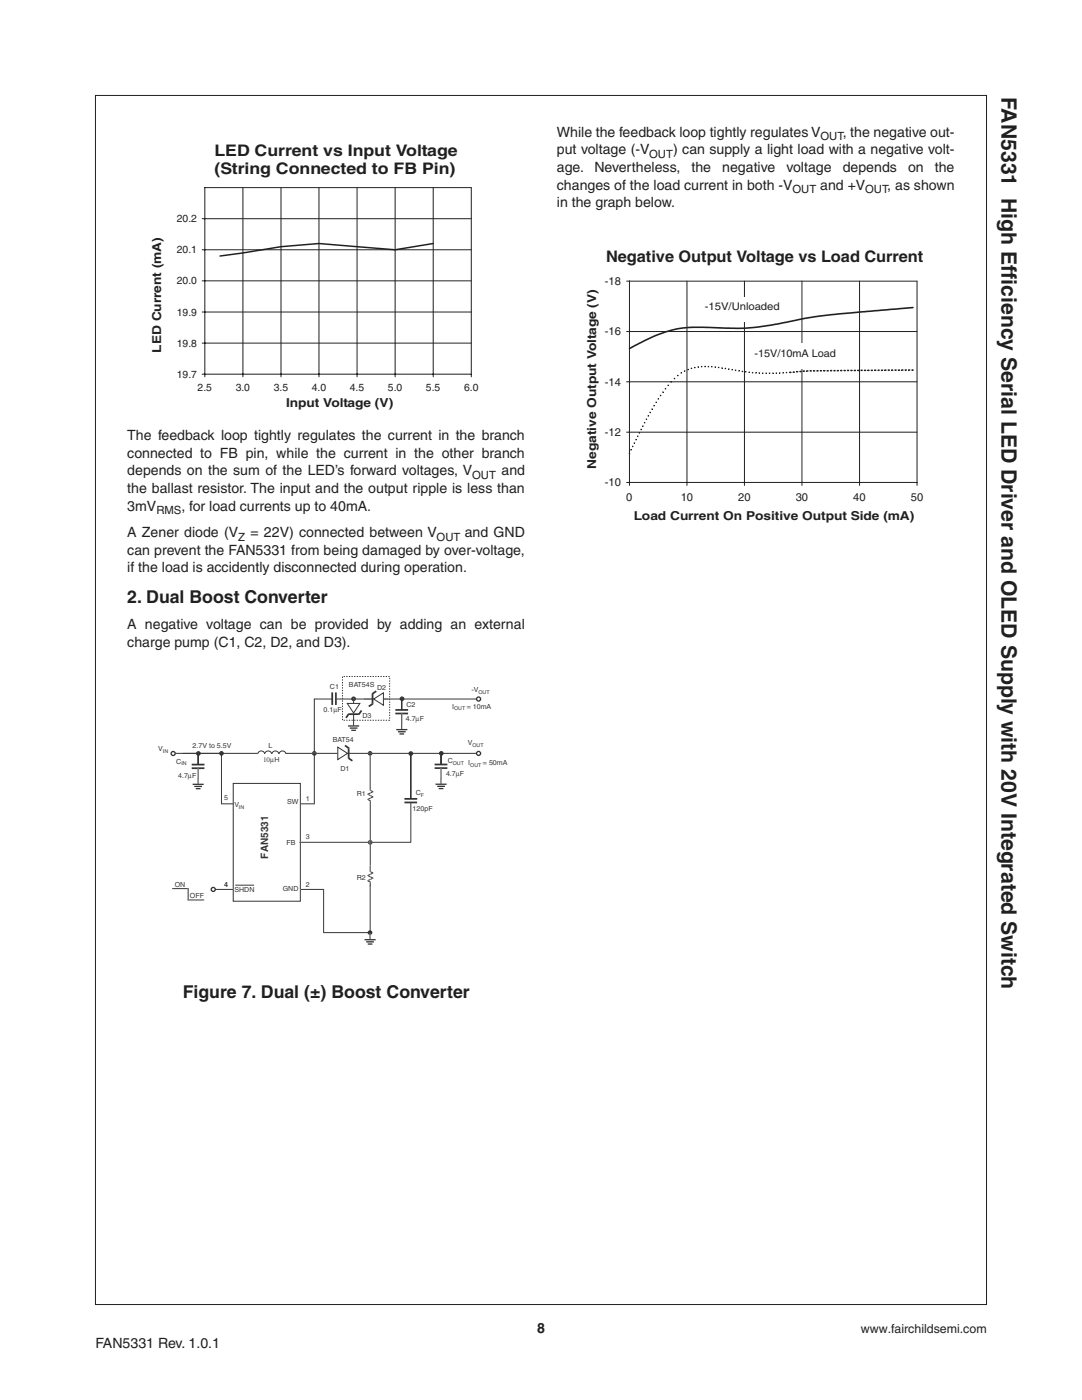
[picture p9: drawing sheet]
<svg xmlns="http://www.w3.org/2000/svg" width="216mm" height="279mm" viewBox="0 0 216 279" stroke-linecap="round" stroke-linejoin="round" font-family="sans-serif">
<path d="M19 19.1h177.8v241.2h-177.8z" fill="none" stroke="#231f20" stroke-width=".2"/>
<g fill="#fff">
<path d="M29.8 28.2h70.6v53.6h-70.6z"/>
<path d="M40.9 37.4h53.1v37.3h-53.1z"/>
</g>
<path d="M40.9 37.4h53.1v37.3h-53.1z" fill="none" stroke="#fff" stroke-width=".2"/>
<g fill="none" stroke="#231f20" stroke-width=".2">
<path d="M48.5 37.4v37.8M56.1 37.4v37.8M63.6 37.4v37.8M71.2 37.4v37.8M78.8 37.4v37.8M86.4 37.4v37.8M40.3 56h53.7M40.3 49.8h53.7M40.3 43.6h53.7M40.3 74.7h53.7M40.3 68.5h53.7M40.3 62.3h53.7"/>
<path d="M40.9 75.2v-37.8h53.1v37.8"/>
</g>
<path d="M86.4 48.6l-7.6 1.2-15.2-1.2-7.5 .6-12.2 1.9" fill="none" stroke="#231f20" stroke-width=".3"/>
<g fill="#fff">
<path d="M27.3 134.7h76.2v56.8h-76.2z"/>
<path d="M68.3 135h9.4v8.7h-9.4z"/>
</g>
<path d="M68.3 135h9.5v8.7h-9.5z" fill="none" stroke="#343637" stroke-width=".2" stroke-dasharray=".3 .3 .3 .3 .3 .3" stroke-linecap="butt"/>
<path d="M44.2 160.4h18.5z" fill="#fff"/>
<path d="M44.2 160.4h18.5z" fill="none" stroke="#343637" stroke-width=".2"/>
<path d="M46.5 156.3h13.4v23.6h-13.4z" fill="#fff"/>
<path d="M46.5 156.3h13.4v23.6h-13.4z" fill="none" stroke="#343637" stroke-width=".2"/>
<path d="M46.9 176.7h3.8z" fill="#fff"/>
<path d="M46.9 176.7h3.8" fill="none" stroke="#343637" stroke-width=".2"/>
<circle cx="73.8" cy="150.3" r=".34" fill="#343637"/>
<circle cx="73.9" cy="150.3" r=".34" fill="none" stroke="#343637" stroke-width=".26"/>
<circle cx="70.6" cy="139.5" r=".34" fill="#343637"/>
<circle cx="70.6" cy="139.5" r=".34" fill="none" stroke="#343637" stroke-width=".26"/>
<circle cx="73.8" cy="186.1" r=".34" fill="#343637"/>
<circle cx="73.8" cy="186.1" r=".34" fill="none" stroke="#343637" stroke-width=".26"/>
<circle cx="73.9" cy="168.1" r=".34" fill="#343637"/>
<circle cx="73.9" cy="168.1" r=".34" fill="none" stroke="#343637" stroke-width=".26"/>
<circle cx="62.7" cy="150.3" r=".34" fill="#343637"/>
<circle cx="62.7" cy="150.3" r=".34" fill="none" stroke="#343637" stroke-width=".26"/>
<path d="M73.8 186.3v1.2z" fill="#fff"/>
<path d="M73.8 186.3v1.2" fill="none" stroke="#343637" stroke-width=".2"/>
<path d="M72.7 187.5h2.2z" fill="#fff"/>
<path d="M72.7 187.5h2.3" fill="none" stroke="#343637" stroke-width=".26"/>
<path d="M73.1 188h1.5z" fill="#fff"/>
<path d="M73.1 188h1.5" fill="none" stroke="#343637" stroke-width=".26"/>
<path d="M73.4 188.4h.9z" fill="#fff"/>
<path d="M73.4 188.4h.9" fill="none" stroke="#343637" stroke-width=".26"/>
<path d="M69.4 144.9h2.3z" fill="#fff"/>
<path d="M69.5 144.9h2.2" fill="none" stroke="#343637" stroke-width=".26"/>
<path d="M69.8 145.3h1.5z" fill="#fff"/>
<path d="M69.8 145.3h1.5" fill="none" stroke="#343637" stroke-width=".26"/>
<path d="M70.1 145.8h.9z" fill="#fff"/>
<path d="M70.1 145.8h.9" fill="none" stroke="#343637" stroke-width=".26"/>
<path d="M59.9 177.5h4.7z" fill="#fff"/>
<path d="M60 177.5h4.6" fill="none" stroke="#343637" stroke-width=".2"/>
<path d="M59.7 168.1h22.3z" fill="#fff"/>
<path d="M59.7 168.1h22.3" fill="none" stroke="#343637" stroke-width=".2"/>
<path d="M42.9 177.5h3.7z" fill="#fff"/>
<path d="M62.7 139.5v20.9M44.2 150.4v10M42.9 177.5h3.7M64.6 177.5v8.6M73.9 176.6v9.5" fill="none" stroke="#343637" stroke-width=".2"/>
<path d="M73.4 175.8l.5-.3z" fill="#fff"/>
<path d="M73.9 175.5l-.5 .3" fill="none" stroke="#343637" stroke-width=".2"/>
<path d="M73.9 175.5l.6-.3z" fill="#fff"/>
<path d="M74.5 175.2l-.6 .3" fill="none" stroke="#343637" stroke-width=".2"/>
<path d="M73.4 174.7l.5 .3z" fill="#fff"/>
<path d="M73.4 174.7l.5 .3" fill="none" stroke="#343637" stroke-width=".2"/>
<path d="M73.9 175l.5 .2z" fill="#fff"/>
<path d="M73.9 175l.5 .2" fill="none" stroke="#343637" stroke-width=".2"/>
<path d="M73.4 174.7l.5-.2z" fill="#fff"/>
<path d="M73.9 174.5l-.5 .2" fill="none" stroke="#343637" stroke-width=".2"/>
<path d="M73.9 174.5l.6-.3z" fill="#fff"/>
<path d="M74.5 174.2l-.6 .3" fill="none" stroke="#343637" stroke-width=".2"/>
<path d="M73.9 174l.5 .2z" fill="#fff"/>
<path d="M73.9 174l.5 .2" fill="none" stroke="#343637" stroke-width=".2"/>
<path d="M73.9 173.5v.5z" fill="#fff"/>
<path d="M73.9 173.5v.5" fill="none" stroke="#343637" stroke-width=".2"/>
<path d="M73.9 176v.8z" fill="#fff"/>
<path d="M73.9 176v.8" fill="none" stroke="#343637" stroke-width=".2"/>
<path d="M73.9 172.7v.8z" fill="#fff"/>
<path d="M73.9 172.7v.8" fill="none" stroke="#343637" stroke-width=".2"/>
<path d="M73.4 175.8l.6 .3z" fill="#fff"/>
<path d="M73.4 175.8l.6 .3" fill="none" stroke="#343637" stroke-width=".2"/>
<path d="M73.4 159.5l.5-.2z" fill="#fff"/>
<path d="M73.9 159.3l-.5 .2" fill="none" stroke="#343637" stroke-width=".2"/>
<path d="M73.9 159.3l.6-.3z" fill="#fff"/>
<path d="M74.5 159l-.6 .3" fill="none" stroke="#343637" stroke-width=".2"/>
<path d="M73.4 158.5l.5 .3z" fill="#fff"/>
<path d="M73.4 158.5l.5 .3" fill="none" stroke="#343637" stroke-width=".2"/>
<path d="M73.9 158.8l.5 .2z" fill="#fff"/>
<path d="M73.9 158.8l.5 .2" fill="none" stroke="#343637" stroke-width=".2"/>
<path d="M73.4 158.5l.5-.2z" fill="#fff"/>
<path d="M73.9 158.3l-.5 .2" fill="none" stroke="#343637" stroke-width=".2"/>
<path d="M73.9 158.2l.6-.2z" fill="#fff"/>
<path d="M74.5 158l-.6 .3" fill="none" stroke="#343637" stroke-width=".2"/>
<path d="M73.9 157.7l.5 .3z" fill="#fff"/>
<path d="M73.9 157.7l.5 .3" fill="none" stroke="#343637" stroke-width=".2"/>
<path d="M73.9 157.2v.6z" fill="#fff"/>
<path d="M73.9 157.2v.6" fill="none" stroke="#343637" stroke-width=".2"/>
<path d="M73.9 159.8v12.9z" fill="#fff"/>
<path d="M73.9 159.8v12.9" fill="none" stroke="#343637" stroke-width=".2"/>
<path d="M73.9 150.7v6.6z" fill="#fff"/>
<path d="M73.9 150.7v6.6" fill="none" stroke="#343637" stroke-width=".2"/>
<path d="M73.4 159.5l.6 .3z" fill="#fff"/>
<path d="M73.4 159.5l.6 .3" fill="none" stroke="#343637" stroke-width=".2"/>
<path d="M67 139.5h28.1z" fill="#fff"/>
<path d="M67 139.5h28.1" fill="none" stroke="#343637" stroke-width=".2"/>
<path d="M62.7 139.5h3.6z" fill="#fff"/>
<path d="M62.7 139.5h3.6" fill="none" stroke="#343637" stroke-width=".2"/>
<path d="M57 150.3h10.4z" fill="#fff"/>
<path d="M57 150.4h10.4" fill="none" stroke="#343637" stroke-width=".2"/>
<path d="M69.6 150.3h25.7z" fill="#fff"/>
<path d="M69.6 150.4h25.8" fill="none" stroke="#343637" stroke-width=".2"/>
<path d="M67.4 149.1l1.9 1.2-1.9 1.3z" fill="#fff"/>
<path d="M67.4 149.1l1.9 1.3-1.9 1.2z" fill="none" stroke="#343637" stroke-width=".2"/>
<path d="M69.6 149.2v2.2z" fill="#fff"/>
<path d="M69.6 149.2v2.2" fill="none" stroke="#343637" stroke-width=".35"/>
<path d="M68.8 148.8l.8 .5z" fill="#fff"/>
<path d="M68.8 148.8l.8 .5" fill="none" stroke="#343637" stroke-width=".35"/>
<path d="M69.5 151.3l.8 .5z" fill="#fff"/>
<path d="M69.5 151.3l.8 .5" fill="none" stroke="#343637" stroke-width=".35"/>
<path d="M70.6 139.4v1z" fill="#fff"/>
<path d="M70.6 139.4v1" fill="none" stroke="#343637" stroke-width=".2"/>
<path d="M70.6 142.5v2.4z" fill="#fff"/>
<path d="M70.6 142.5v2.4" fill="none" stroke="#343637" stroke-width=".2"/>
<path d="M69.3 140.4h2.5l-1.2 1.9z" fill="#fff"/>
<path d="M69.3 140.4h2.5l-1.2 1.9z" fill="none" stroke="#343637" stroke-width=".2"/>
<path d="M69.5 142.5h2.2z" fill="#fff"/>
<path d="M69.5 142.5h2.2" fill="none" stroke="#343637" stroke-width=".35"/>
<path d="M72.1 141.8l-.5 .8z" fill="#fff"/>
<path d="M72.1 141.8l-.5 .8" fill="none" stroke="#343637" stroke-width=".35"/>
<path d="M69.6 142.5l-.6 .8z" fill="#fff"/>
<path d="M69.6 142.5l-.6 .8" fill="none" stroke="#343637" stroke-width=".35"/>
<path d="M76.5 139.5h1z" fill="#fff"/>
<path d="M76.5 139.5h1" fill="none" stroke="#343637" stroke-width=".2"/>
<path d="M72.6 139.5h1.7z" fill="#fff"/>
<path d="M72.6 139.5h1.7" fill="none" stroke="#343637" stroke-width=".2"/>
<path d="M74.6 139.5l1.9-1.2v2.4z" fill="#fff"/>
<path d="M74.6 139.5l1.9-1.2v2.4z" fill="none" stroke="#343637" stroke-width=".2"/>
<path d="M74.3 138.4v2.1z" fill="#fff"/>
<path d="M74.3 138.4v2.1" fill="none" stroke="#343637" stroke-width=".35"/>
<path d="M74.3 138.5l.8-.6z" fill="#fff"/>
<path d="M75.1 137.9l-.8 .6" fill="none" stroke="#343637" stroke-width=".35"/>
<path d="M73.6 141l.8-.5z" fill="#fff"/>
<path d="M74.4 140.5l-.8 .5" fill="none" stroke="#343637" stroke-width=".35"/>
<path d="M35 150.3h16.4z" fill="#fff"/>
<path d="M35 150.4h16.4" fill="none" stroke="#343637" stroke-width=".2"/>
<path d="M36.5 150.3h7.2z" fill="#fff"/>
<path d="M36.5 150.4h7.2" fill="none" stroke="#343637" stroke-width=".2"/>
<circle cx="34.6" cy="150.4" r=".4" fill="#fff"/>
<circle cx="34.6" cy="150.4" r=".4" fill="none" stroke="#343637" stroke-width=".26"/>
<circle cx="42.5" cy="177.5" r=".4" fill="#fff"/>
<circle cx="42.6" cy="177.5" r=".4" fill="none" stroke="#343637" stroke-width=".26"/>
<path d="M64.6 186.1h9.2z" fill="#343637"/>
<path d="M64.6 186.1h9.2" fill="none" stroke="#343637" stroke-width=".2"/>
<path d="M51.6 150.1a.73 .73 0 0 1 1.2 .3h-1.4z" fill="#fff"/>
<path d="M51.4 150.4a.7 .7 0 0 1 .7-.5 .7 .7 0 0 1 .7 .5" fill="none" stroke="#343637" stroke-width=".2"/>
<path d="M53 150.1a.73 .73 0 0 1 1.2 .3h-1.4z" fill="#fff"/>
<path d="M52.8 150.4a.7 .7 0 0 1 .7-.5 .7 .7 0 0 1 .7 .5" fill="none" stroke="#343637" stroke-width=".2"/>
<path d="M54.4 150.1a.73 .73 0 0 1 1.3 .3h-1.5z" fill="#fff"/>
<path d="M54.3 150.4a.7 .7 0 0 1 .6-.5 .7 .7 0 0 1 .7 .5" fill="none" stroke="#343637" stroke-width=".2"/>
<path d="M55.9 150.1a.73 .73 0 0 1 1.2 .3h-1.4z" fill="#fff"/>
<path d="M55.7 150.4a.7 .7 0 0 1 .7-.5 .7 .7 0 0 1 .7 .5" fill="none" stroke="#343637" stroke-width=".2"/>
<circle cx="44.2" cy="150.3" r=".34" fill="#343637"/>
<circle cx="44.2" cy="150.3" r=".34" fill="none" stroke="#343637" stroke-width=".26"/>
<circle cx="82" cy="150.4" r=".34" fill="#343637"/>
<circle cx="82" cy="150.4" r=".34" fill="none" stroke="#343637" stroke-width=".26"/>
<path d="M88 155.3v1.2z" fill="#fff"/>
<path d="M88 155.3v1.2" fill="none" stroke="#343637" stroke-width=".2"/>
<path d="M86.9 156.5h2.2z" fill="#fff"/>
<path d="M86.9 156.5h2.2" fill="none" stroke="#343637" stroke-width=".26"/>
<path d="M87.2 156.9h1.6z" fill="#fff"/>
<path d="M87.2 156.9h1.6" fill="none" stroke="#343637" stroke-width=".26"/>
<path d="M87.5 157.4h1z" fill="#fff"/>
<path d="M87.5 157.4h1" fill="none" stroke="#343637" stroke-width=".26"/>
<path d="M88 150.3v2.3z" fill="#fff"/>
<path d="M88 150.3v2.3z" fill="none" stroke="#343637" stroke-width=".2"/>
<path d="M86.7 152.6h2.6z" fill="#fff"/>
<path d="M86.7 152.6h2.6" fill="none" stroke="#343637" stroke-width=".35"/>
<path d="M86.7 153.3h2.6z" fill="#fff"/>
<path d="M86.7 153.3h2.6" fill="none" stroke="#343637" stroke-width=".35"/>
<path d="M88 153.3v2.1z" fill="#fff"/>
<path d="M88 153.3v2.1" fill="none" stroke="#343637" stroke-width=".2"/>
<circle cx="88.1" cy="150.3" r=".34" fill="#343637"/>
<circle cx="88.1" cy="150.3" r=".34" fill="none" stroke="#343637" stroke-width=".26"/>
<path d="M80.2 144.4v1.2z" fill="#fff"/>
<path d="M80.2 144.4v1.2" fill="none" stroke="#343637" stroke-width=".2"/>
<path d="M79.1 145.6h2.2z" fill="#fff"/>
<path d="M79.1 145.6h2.2" fill="none" stroke="#343637" stroke-width=".26"/>
<path d="M79.4 146h1.5z" fill="#fff"/>
<path d="M79.4 146h1.5" fill="none" stroke="#343637" stroke-width=".26"/>
<path d="M79.7 146.5h.9z" fill="#fff"/>
<path d="M79.7 146.5h.9" fill="none" stroke="#343637" stroke-width=".26"/>
<path d="M80.2 139.4v2.3z" fill="#fff"/>
<path d="M80.2 139.4v2.3z" fill="none" stroke="#343637" stroke-width=".2"/>
<path d="M78.9 141.7h2.5z" fill="#fff"/>
<path d="M78.9 141.7h2.5" fill="none" stroke="#343637" stroke-width=".35"/>
<path d="M78.9 142.4h2.5z" fill="#fff"/>
<path d="M78.9 142.4h2.5" fill="none" stroke="#343637" stroke-width=".35"/>
<path d="M80.2 142.4v2.1z" fill="#fff"/>
<path d="M80.2 142.4v2.1" fill="none" stroke="#343637" stroke-width=".2"/>
<circle cx="80.2" cy="139.5" r=".34" fill="#343637"/>
<circle cx="80.2" cy="139.5" r=".34" fill="none" stroke="#343637" stroke-width=".26"/>
<path d="M39.5 155.3v1.2z" fill="#fff"/>
<path d="M39.5 155.3v1.2" fill="none" stroke="#343637" stroke-width=".2"/>
<path d="M38.4 156.5h2.2z" fill="#fff"/>
<path d="M38.4 156.5h2.2" fill="none" stroke="#343637" stroke-width=".26"/>
<path d="M38.8 156.9h1.5z" fill="#fff"/>
<path d="M38.8 157h1.5" fill="none" stroke="#343637" stroke-width=".26"/>
<path d="M39.1 157.4h.9z" fill="#fff"/>
<path d="M39.1 157.4h.9" fill="none" stroke="#343637" stroke-width=".26"/>
<path d="M39.5 150.3v2.3z" fill="#fff"/>
<path d="M39.5 150.3v2.3v-2.3" fill="none" stroke="#343637" stroke-width=".2"/>
<path d="M38.3 152.6h2.5z" fill="#fff"/>
<path d="M38.3 152.6h2.5" fill="none" stroke="#343637" stroke-width=".35"/>
<path d="M38.3 153.3h2.5z" fill="#fff"/>
<path d="M38.3 153.3h2.5" fill="none" stroke="#343637" stroke-width=".35"/>
<path d="M39.5 153.3v2.1z" fill="#fff"/>
<path d="M39.5 153.3v2.1" fill="none" stroke="#343637" stroke-width=".2"/>
<circle cx="39.6" cy="150.4" r=".34" fill="#343637"/>
<circle cx="39.6" cy="150.4" r=".34" fill="none" stroke="#343637" stroke-width=".26"/>
<path d="M82 150.4v9z" fill="#fff"/>
<path d="M82 150.4v9v-9" fill="none" stroke="#343637" stroke-width=".2"/>
<path d="M80.7 159.4h2.5z" fill="#fff"/>
<path d="M80.7 159.4h2.5" fill="none" stroke="#343637" stroke-width=".35"/>
<path d="M80.7 160.1h2.5z" fill="#fff"/>
<path d="M80.7 160.1h2.5" fill="none" stroke="#343637" stroke-width=".35"/>
<path d="M82 160.1v8z" fill="#fff"/>
<path d="M82 160.1v8" fill="none" stroke="#343637" stroke-width=".2"/>
<circle cx="95.5" cy="150.4" r=".4" fill="#fff"/>
<circle cx="95.5" cy="150.4" r=".4" fill="none" stroke="#343637" stroke-width=".26"/>
<circle cx="95.5" cy="139.5" r=".4" fill="#fff"/>
<circle cx="95.5" cy="139.5" r=".4" fill="none" stroke="#343637" stroke-width=".26"/>
<path d="M34.4 177.3h3.2z" fill="#fff"/>
<path d="M34.4 177.3h3.2" fill="none" stroke="#343637" stroke-width=".2"/>
<path d="M37.5 179.6h3.2z" fill="#fff"/>
<path d="M37.5 179.6h3.2" fill="none" stroke="#343637" stroke-width=".2"/>
<path d="M37.5 177.3v2.4z" fill="#fff"/>
<path d="M37.5 177.3v2.4" fill="none" stroke="#343637" stroke-width=".2"/>
<path d="M66.3 138.2v2.5z" fill="#fff"/>
<path d="M66.3 138.2v2.5" fill="none" stroke="#343637" stroke-width=".35"/>
<path d="M67 138.2v2.5z" fill="#fff"/>
<path d="M67 138.2v2.5" fill="none" stroke="#343637" stroke-width=".35"/>
<g fill="#fff">
<path d="M116.6 49h73.3v55.4h-73.3z"/>
<path d="M125.6 56.1h57.4v40.2h-57.4z"/>
</g>
<path d="M125.6 56.1h57.4v40.2h-57.4z" fill="none" stroke="#fff" stroke-width=".2"/>
<path d="M125 56.1h58v40.8M125.6 56.1v40.8M137.1 56.1v40.8M148.5 56.1v40.8M160 56.1v40.8M171.5 56.1v40.8M125 66.2h58M125 76.2h58M125 96.3h58M125 86.3h58" fill="none" stroke="#231f20" stroke-width=".2"/>
<path d="M182.2 61.4l-16.5 1.4-5.1 .7-4.5 .9a44.6 44.6 0 0 1-13.3 1l-4.5-.1a20.1 20.1 0 0 0-8 1.9l-4.7 2.4" fill="none" stroke="#231f20" stroke-width=".32"/>
<path d="M125.6 90.4v.1" fill="none" stroke="#231f20" stroke-width=".32"/>
<path d="M125.9 89.8h.1" fill="none" stroke="#231f20" stroke-width=".32"/>
<path d="M126.3 89.1h-.1" fill="none" stroke="#231f20" stroke-width=".32"/>
<path d="M126.6 88.4h.1" fill="none" stroke="#231f20" stroke-width=".32"/>
<path d="M126.9 87.7v.1" fill="none" stroke="#231f20" stroke-width=".32"/>
<path d="M127.3 87.1h.1" fill="none" stroke="#231f20" stroke-width=".32"/>
<path d="M127.6 86.4h.1" fill="none" stroke="#231f20" stroke-width=".32"/>
<path d="M127.9 85.7h.1" fill="none" stroke="#231f20" stroke-width=".32"/>
<path d="M128.3 85h.1" fill="none" stroke="#231f20" stroke-width=".32"/>
<path d="M128.6 84.3v.1" fill="none" stroke="#231f20" stroke-width=".32"/>
<path d="M129 83.7h.1" fill="none" stroke="#231f20" stroke-width=".32"/>
<path d="M129.4 83h.1" fill="none" stroke="#231f20" stroke-width=".32"/>
<path d="M129.7 82.3h.1" fill="none" stroke="#231f20" stroke-width=".32"/>
<path d="M130.1 81.6v.1" fill="none" stroke="#231f20" stroke-width=".32"/>
<path d="M130.5 81h.1" fill="none" stroke="#231f20" stroke-width=".32"/>
<path d="M130.9 80.3h.1" fill="none" stroke="#231f20" stroke-width=".32"/>
<path d="M131.4 79.6h.1" fill="none" stroke="#231f20" stroke-width=".32"/>
<path d="M131.8 78.9h.1" fill="none" stroke="#231f20" stroke-width=".32"/>
<path d="M132.3 78.2v.1" fill="none" stroke="#231f20" stroke-width=".32"/>
<path d="M132.8 77.6h.1" fill="none" stroke="#231f20" stroke-width=".32"/>
<path d="M133.3 76.9h.1" fill="none" stroke="#231f20" stroke-width=".32"/>
<path d="M133.9 76.2h.1" fill="none" stroke="#231f20" stroke-width=".32"/>
<path d="M134.6 75.5v.1" fill="none" stroke="#231f20" stroke-width=".32"/>
<path d="M135.3 74.9h.1" fill="none" stroke="#231f20" stroke-width=".32"/>
<path d="M135.9 74.4h.1" fill="none" stroke="#231f20" stroke-width=".32"/>
<path d="M136.6 74v.1" fill="none" stroke="#231f20" stroke-width=".32"/>
<path d="M137.3 73.7v.1" fill="none" stroke="#231f20" stroke-width=".32"/>
<path d="M138 73.5h.1" fill="none" stroke="#231f20" stroke-width=".32"/>
<path d="M138.6 73.4h.1" fill="none" stroke="#231f20" stroke-width=".32"/>
<path d="M139.3 73.2h.1" fill="none" stroke="#231f20" stroke-width=".32"/>
<path d="M140 73.2h.1" fill="none" stroke="#231f20" stroke-width=".32"/>
<path d="M140.7 73.1h.1" fill="none" stroke="#231f20" stroke-width=".32"/>
<path d="M141.3 73.2h.1" fill="none" stroke="#231f20" stroke-width=".32"/>
<path d="M142 73.2h.1" fill="none" stroke="#231f20" stroke-width=".32"/>
<path d="M142.7 73.3h.1" fill="none" stroke="#231f20" stroke-width=".32"/>
<path d="M143.4 73.3h.1" fill="none" stroke="#231f20" stroke-width=".32"/>
<path d="M144.1 73.4h.1" fill="none" stroke="#231f20" stroke-width=".32"/>
<path d="M144.7 73.5l.1 .1" fill="none" stroke="#231f20" stroke-width=".32"/>
<path d="M145.4 73.7h.1" fill="none" stroke="#231f20" stroke-width=".32"/>
<path d="M146.1 73.8h.1" fill="none" stroke="#231f20" stroke-width=".32"/>
<path d="M146.8 73.9h.1" fill="none" stroke="#231f20" stroke-width=".32"/>
<path d="M147.4 74h.1" fill="none" stroke="#231f20" stroke-width=".32"/>
<path d="M148.1 74.1h.1" fill="none" stroke="#231f20" stroke-width=".32"/>
<path d="M148.8 74.2h.1" fill="none" stroke="#231f20" stroke-width=".32"/>
<path d="M149.5 74.3h.1" fill="none" stroke="#231f20" stroke-width=".32"/>
<path d="M150.2 74.4h.1" fill="none" stroke="#231f20" stroke-width=".32"/>
<path d="M150.8 74.4h.1" fill="none" stroke="#231f20" stroke-width=".32"/>
<path d="M151.5 74.4h.1" fill="none" stroke="#231f20" stroke-width=".32"/>
<path d="M152.2 74.5h.1" fill="none" stroke="#231f20" stroke-width=".32"/>
<path d="M152.9 74.5h.1" fill="none" stroke="#231f20" stroke-width=".32"/>
<path d="M153.5 74.5h.1" fill="none" stroke="#231f20" stroke-width=".32"/>
<path d="M154.2 74.5h.1" fill="none" stroke="#231f20" stroke-width=".32"/>
<path d="M154.9 74.5h.1" fill="none" stroke="#231f20" stroke-width=".32"/>
<path d="M155.6 74.4h.1" fill="none" stroke="#231f20" stroke-width=".32"/>
<path d="M156.3 74.4h.1" fill="none" stroke="#231f20" stroke-width=".32"/>
<path d="M156.9 74.4h.1" fill="none" stroke="#231f20" stroke-width=".32"/>
<g fill="#231f20">
<circle cx="157.6" cy="74.3" r=".16"/>
<circle cx="158.3" cy="74.3" r=".16"/>
<circle cx="159" cy="74.2" r=".16"/>
<circle cx="159.6" cy="74.1" r=".16"/>
<circle cx="160.3" cy="74.1" r=".16"/>
<circle cx="161" cy="74" r=".16"/>
<circle cx="161.7" cy="74" r=".16"/>
<circle cx="162.3" cy="74" r=".16"/>
<circle cx="163" cy="74" r=".16"/>
<circle cx="163.7" cy="74" r=".16"/>
<circle cx="164.4" cy="74" r=".16"/>
<circle cx="165.1" cy="74" r=".16"/>
<circle cx="165.7" cy="74" r=".16"/>
<circle cx="166.4" cy="74" r=".16"/>
<circle cx="167.1" cy="74" r=".16"/>
<circle cx="167.8" cy="74" r=".16"/>
<circle cx="168.4" cy="74" r=".16"/>
<circle cx="169.1" cy="73.9" r=".16"/>
<circle cx="169.8" cy="73.9" r=".16"/>
<circle cx="170.5" cy="73.9" r=".16"/>
<circle cx="171.2" cy="73.9" r=".16"/>
<circle cx="171.8" cy="73.9" r=".16"/>
<circle cx="172.5" cy="73.9" r=".16"/>
<circle cx="173.2" cy="73.9" r=".16"/>
<circle cx="173.9" cy="73.9" r=".16"/>
<circle cx="174.5" cy="73.9" r=".16"/>
<circle cx="175.2" cy="73.9" r=".16"/>
<circle cx="175.9" cy="73.9" r=".16"/>
<circle cx="176.6" cy="73.9" r=".16"/>
<circle cx="177.2" cy="73.9" r=".16"/>
<circle cx="177.9" cy="73.9" r=".16"/>
<circle cx="178.6" cy="73.9" r=".16"/>
<circle cx="179.3" cy="73.9" r=".16"/>
<circle cx="180" cy="73.8" r=".16"/>
<circle cx="180.6" cy="73.8" r=".16"/>
<circle cx="181.3" cy="73.8" r=".16"/>
<circle cx="182" cy="73.8" r=".16"/>
</g>
<g fill="#fff">
<path d="M138.2 59.4h16v4.7h-16z"/>
<path d="M138.2 59.2h16.1v.3h-16.1z"/>
<path d="M154 59.4h.3v4.9h-.3z"/>
<path d="M138.1 64h16.1v.3h-16.1z"/>
<path d="M138.1 59.2h.2v4.9h-.2z"/>
<path d="M150.3 68.6h15.9v4.8h-15.9z"/>
<path d="M150.3 68.5h16.1v.3h-16.1z"/>
<path d="M166.1 68.6h.3v5h-.3z"/>
<path d="M150.2 73.3h16v.3h-16z"/>
<path d="M150.2 68.5h.3v4.9h-.3z"/>
</g>
<g font-size="4.2" fill="#231f20">
<text x="199.8" y="19.4" transform="rotate(90 199.8 19.4)">FAN5331 High Eff</text>
<text x="199.8" y="54.3" transform="rotate(90 199.8 54.3)">iciency Serial LED Driver and OLED Supply with 20V Integrated Switch</text>
</g>
<g font-size="3.5" fill="#231f20">
<text x="25.4" y="120.4">2. Dual Boost Converter</text>
<text x="36.5" y="199.2">Figure 7. Dual (±) Boost Converter</text>
</g>
<g font-size="3.2" fill="#231f20">
<text x="42.8" y="31.2">LED Current vs Input Voltage</text>
<text x="42.8" y="34.8">(String Connected to FB Pin)</text>
<text x="121" y="52.2">Negative Output Voltage vs Load Current</text>
</g>
<g font-size="2.8" fill="#231f20">
<text x="111.1" y="27.3">While the feedback loop tightly regulates V</text>
<text x="168.2" y="27.3">, the negative out-</text>
<text x="111.1" y="30.8">put voltage (-V</text>
<text x="111.1" y="34.3">age.</text>
<text x="118.6" y="34.3">Nevertheless,</text>
<text x="134.3" y="30.8">) can supply a light load with a negative volt-</text>
<text x="138" y="34.3">the</text>
<text x="144.1" y="34.3">negative</text>
<text x="156.9" y="34.3">voltage</text>
<text x="168.1" y="34.3">depends</text>
<text x="181.2" y="34.3">on</text>
<text x="186.5" y="34.3">the</text>
<text x="111.1" y="41.4">in the graph below.</text>
<text x="111.1" y="37.9">changes of the load current in both -V</text>
<text x="163.7" y="37.9">and +V</text>
<text x="177" y="37.9">, as shown</text>
<text x="25.4" y="87.8">The feedback loop tightly regulates the current in the branch</text>
<text x="25.4" y="91.3">connected to FB pin, while the current in the other branch</text>
<text x="25.4" y="94.8">depends on the sum of the LED’s forward voltages, V</text>
<text x="100.1" y="94.8">and</text>
<text x="25.4" y="98.4">the ballast resistor. The input and the output ripple is less than</text>
<text x="25.4" y="101.9">3mV</text>
<text x="36.2" y="101.9">, for load currents up to 40mA.</text>
<text x="25.4" y="107.2">A Zener diode (V</text>
<text x="50" y="107.2">= 22V) connected between V</text>
<text x="92.7" y="107.2">and GND</text>
<text x="25.4" y="110.7">can prevent the FAN5331 from being damaged by over-voltage,</text>
<text x="25.4" y="114.2">if the load is accidently disconnected during operation.</text>
<text x="25.4" y="125.5">A negative voltage can be provided by adding an external</text>
<text x="25.4" y="129.1">charge pump (C1, C2, D2, and D3).</text>
<text x="19" y="268.9">FAN5331 Rev. 1.0.1</text>
<text x="107.2" y="266">8</text>
</g>
<g font-size="2.5" fill="#231f20">
<text x="32.2" y="70.4" transform="rotate(-90 32.2 70.4)">LED Current (mA)</text>
<text x="57.1" y="81.2">Input Voltage (V)</text>
<text x="119" y="93.5" transform="rotate(-90 119 93.5)">Negative Output Voltage (V)</text>
<text x="126.4" y="103.9">Load Current On Positive Output Side (mA)</text>
<text x="171.8" y="266">www.fairchildsemi.com</text>
</g>
<g font-size="2.3" fill="#231f20">
<text x="163.7" y="28">OUT</text>
<text x="129.5" y="31.5">OUT</text>
<text x="158.1" y="38.6">OUT</text>
<text x="172.6" y="38.6">OUT</text>
<text x="94.2" y="95.5">OUT</text>
<text x="31.2" y="102.6">RMS</text>
<text x="47.5" y="107.9">Z</text>
<text x="87.1" y="107.9">OUT</text>
</g>
<g font-size="2.2" fill="#231f20">
<text x="120.7" y="56.9">-18</text>
<text x="120.7" y="66.9">-16</text>
<text x="120.7" y="77">-14</text>
<text x="120.7" y="87">-12</text>
<text x="120.7" y="97">-10</text>
<text x="125" y="100">0</text>
<text x="135.8" y="100">10</text>
<text x="147.3" y="100">20</text>
<text x="158.8" y="100">30</text>
<text x="170.3" y="100">40</text>
<text x="181.7" y="100">50</text>
</g>
<g font-size="2.1" fill="#231f20">
<text x="35.3" y="44.3">20.2</text>
<text x="35.3" y="50.5">20.1</text>
<text x="35.3" y="56.7">20.0</text>
<text x="35.3" y="63">19.9</text>
<text x="140.7" y="62">-15V/Unloaded</text>
<text x="35.3" y="69.2">19.8</text>
<text x="150.6" y="71.2">-15V/10mA Load</text>
<text x="35.3" y="75.4">19.7</text>
<text x="39.4" y="78.1">2.5</text>
<text x="47" y="78.1">3.0</text>
<text x="54.6" y="78.1">3.5</text>
<text x="62.2" y="78.1">4.0</text>
<text x="69.8" y="78.1">4.5</text>
<text x="77.4" y="78.1">5.0</text>
<text x="85" y="78.1">5.5</text>
<text x="92.6" y="78.1">6.0</text>
</g>
<text font-size="2" fill="#343637" x="53.5" y="171.3" transform="rotate(-90 53.5 171.3)">FAN5331</text>
<g font-size="1.4" fill="#343637">
<text x="65.8" y="137.5">C1</text>
<text x="69.6" y="137.1">BAT54S</text>
<text x="75.3" y="137.7">D2</text>
<text x="64.6" y="142.2">0.1µF</text>
<text x="72.3" y="143.3">D3</text>
<text x="81" y="143.9">4.7µF</text>
<text x="81.1" y="141">C2</text>
<text x="90.2" y="141.4">I</text>
<text x="93.1" y="141.4">= 10mA</text>
<text x="94.1" y="138.1">-V</text>
<text x="31.6" y="149.9">V</text>
<text x="38.4" y="149.3">2.7V to 5.5V</text>
<text x="53.6" y="149.3">L</text>
<text x="66.4" y="148">BAT54</text>
<text x="93.3" y="148.7">V</text>
<text x="35.2" y="152.4">C</text>
<text x="35.5" y="155.3">4.7µF</text>
<text x="52.5" y="152.1">10µH</text>
<text x="67.9" y="153.8">D1</text>
<text x="89" y="154.9">4.7µF</text>
<text x="89.3" y="152.2">C</text>
<text x="93.4" y="152.6">I</text>
<text x="96.4" y="152.6">= 50mA</text>
<text x="44.7" y="159.6">5</text>
<text x="46.8" y="161.1">V</text>
<text x="57.3" y="160.5">SW</text>
<text x="61" y="159.8">1</text>
<text x="71.2" y="158.9">R1</text>
<text x="82.3" y="161.8">120pF</text>
<text x="82.9" y="158.6">C</text>
<text x="61" y="167.4">3</text>
<text x="57.2" y="168.7">FB</text>
<text x="34.9" y="177">ON</text>
<text x="37.9" y="179.2">OFF</text>
<text x="44.7" y="177">4</text>
<text x="46.8" y="177.9">SHDN</text>
<text x="56.4" y="177.9">GND</text>
<text x="61" y="176.9">2</text>
<text x="71.2" y="175.6">R2</text>
</g>
<g font-size="1" fill="#343637">
<text x="90.6" y="141.8">OUT</text>
<text x="95.5" y="138.5">OUT</text>
<text x="94.3" y="149.1">OUT</text>
<text x="32.5" y="150.2">IN</text>
<text x="36.2" y="152.8">IN</text>
<text x="90.4" y="152.6">OUT</text>
<text x="93.8" y="153">OUT</text>
<text x="47.7" y="161.4">IN</text>
<text x="84" y="159">F</text>
</g>
</svg>
